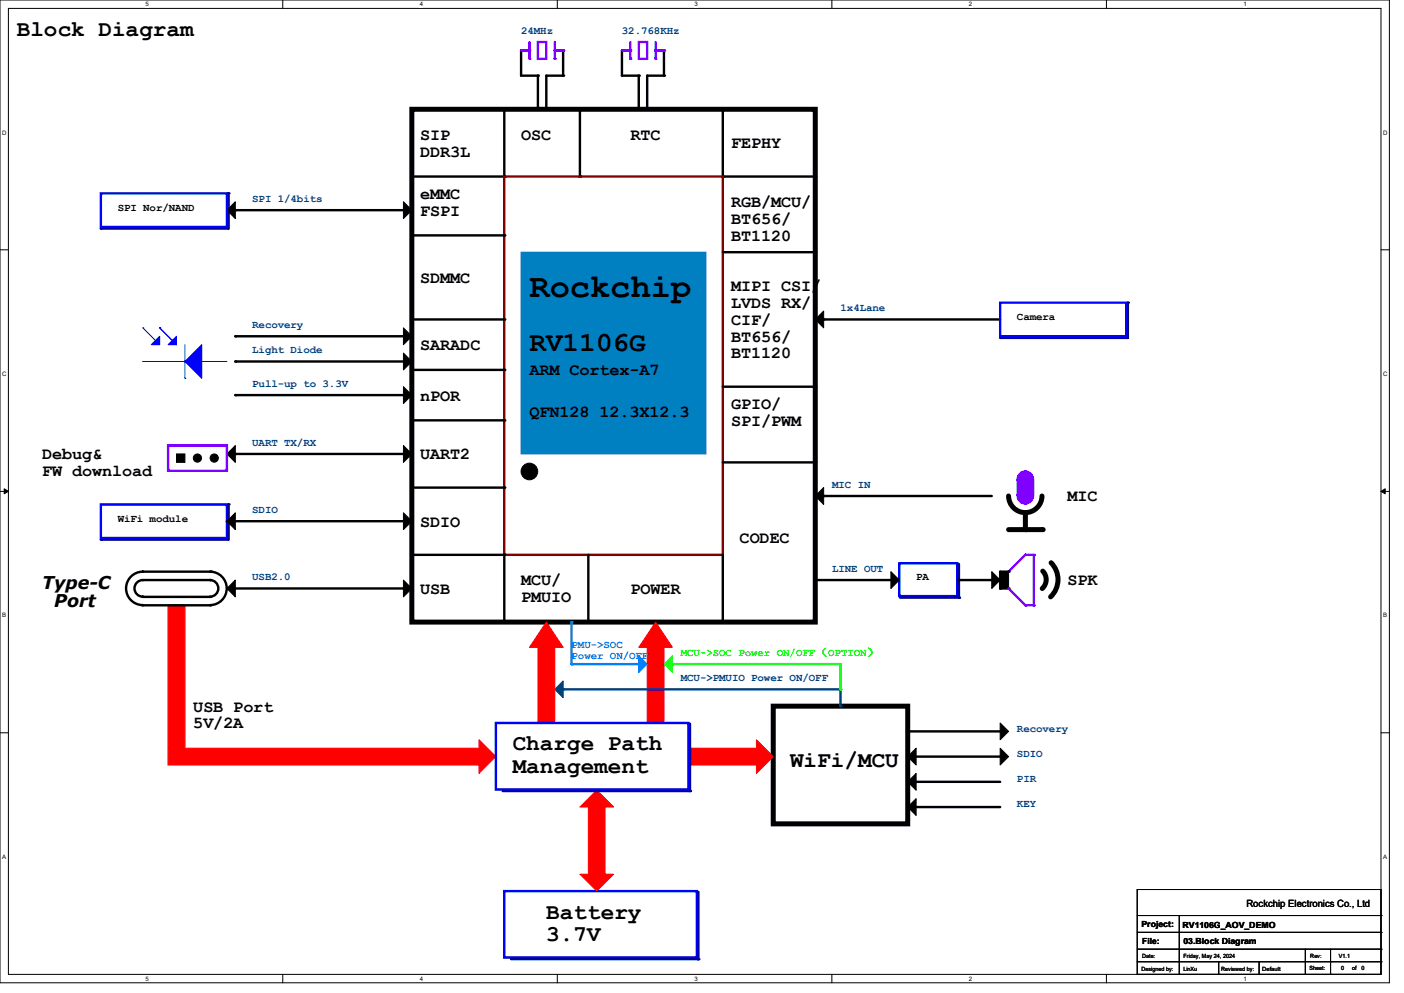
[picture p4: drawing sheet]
<svg xmlns="http://www.w3.org/2000/svg" width="297mm" height="210mm" viewBox="0 0 297 210" stroke-linecap="round" stroke-linejoin="round" font-family="sans-serif">
<path d="M0 0h293.9v207.9h-293.9zM1.8 1.8h290.3v204.3h-290.3z" fill="none" stroke="#000" stroke-width=".21"/>
<g fill="#fff">
<path d="M30.8 .2h.7v1.4h-.7z"/>
<path d="M30.8 206.2h.7v1.4h-.7z"/>
</g>
<path d="M59.8 0v1.8M59.8 206.1v1.8" fill="none" stroke="#000" stroke-width=".21"/>
<g fill="#fff">
<path d="M88.8 .2h.7v1.4h-.7z"/>
<path d="M88.8 206.2h.7v1.4h-.7z"/>
</g>
<path d="M117.9 0v1.8M117.9 206.1v1.8" fill="none" stroke="#000" stroke-width=".21"/>
<g fill="#fff">
<path d="M146.9 .2h.7v1.4h-.7z"/>
<path d="M146.9 206.2h.7v1.4h-.7z"/>
</g>
<path d="M176 0v1.8M176 206.1v1.8" fill="none" stroke="#000" stroke-width=".21"/>
<g fill="#fff">
<path d="M205 .2h.7v1.4h-.7z"/>
<path d="M205 206.2h.7v1.4h-.7z"/>
</g>
<path d="M234.1 0v1.8M234.1 206.1v1.8" fill="none" stroke="#000" stroke-width=".21"/>
<g fill="#fff">
<path d="M263.1 .2h.6v1.4h-.6z"/>
<path d="M263.1 206.2h.6v1.4h-.6z"/>
<path d="M.5 27.3h.9v1.4h-.9z"/>
<path d="M292.6 27.3h.9v1.4h-.9z"/>
<path d="M.5 78.4h.9v1.4h-.9z"/>
<path d="M292.6 78.4h.9v1.4h-.9z"/>
</g>
<path d="M0 52.8h1.8M292.1 52.8h1.8" fill="none" stroke="#000" stroke-width=".21"/>
<g fill="#fff">
<path d="M.5 129.5h.8v1.4h-.8z"/>
<path d="M292.6 129.5h.8v1.4h-.8z"/>
</g>
<path d="M0 103.9h1.8M292.1 103.9h1.8" fill="none" stroke="#000" stroke-width=".21"/>
<path d="M.9 103.4l.9 .5-.9 .5zM292.1 103.9l.9-.5v1z" fill="#000" stroke="#000" stroke-width=".21"/>
<g fill="#fff">
<path d="M.5 180.5h.8v1.4h-.8z"/>
<path d="M292.6 180.5h.8v1.4h-.8z"/>
</g>
<path d="M0 155h1.8M292.1 155h1.8" fill="none" stroke="#000" stroke-width=".21"/>
<path d="M110.2 10.7v5.3h3.6v7.1M119.1 10.7v5.3h-3.5v7.1" fill="none" stroke="#000" stroke-width=".51"/>
<g fill="#000">
<circle cx="110.2" cy="10.7" r=".25"/>
<circle cx="113.8" cy="16" r=".25"/>
<circle cx="119.1" cy="16" r=".25"/>
<circle cx="119.1" cy="10.7" r=".25"/>
<circle cx="113.8" cy="23.1" r=".25"/>
<circle cx="115.6" cy="23.1" r=".25"/>
</g>
<path d="M112 8.9v3.5" fill="none" stroke="#8000ff" stroke-width=".51"/>
<circle cx="112" cy="12.4" r=".25" fill="#8000ff"/>
<path d="M117.3 8.9v3.5" fill="none" stroke="#8000ff" stroke-width=".51"/>
<circle cx="117.3" cy="12.4" r=".25" fill="#8000ff"/>
<path d="M110.2 10.7h1.8" fill="none" stroke="#8000ff" stroke-width=".51"/>
<circle cx="112" cy="10.7" r=".25" fill="#8000ff"/>
<path d="M117.3 10.7h1.8" fill="none" stroke="#8000ff" stroke-width=".51"/>
<circle cx="119.1" cy="10.7" r=".25" fill="#8000ff"/>
<path d="M87.1 23.1h85.4v108.5h-85.4z" fill="none" stroke="#000" stroke-width="1.1"/>
<path d="M21.3 48.3h27" fill="none" stroke="#0000a0" stroke-width=".51"/>
<circle cx="21.3" cy="48.3" r=".25" fill="#0000a0"/>
<path d="M106.7 23.1v14.2M122.7 23.1v14.2M152.9 23.1v14.2" fill="none" stroke="#000" stroke-width=".51"/>
<g fill="#000">
<circle cx="106.7" cy="37.3" r=".25"/>
<circle cx="122.7" cy="37.3" r=".25"/>
<circle cx="152.9" cy="37.3" r=".25"/>
</g>
<path d="M48.3 40.9v7.4" fill="none" stroke="#000080" stroke-width=".51"/>
<circle cx="48.3" cy="40.9" r=".25" fill="#000080"/>
<path d="M48 44.4l1.8-1.7v3.5z" fill-rule="evenodd" fill="#000" stroke="#000" stroke-width=".21"/>
<path d="M87.1 37.3h19.6M152.9 37.3h19.6" fill="none" stroke="#000" stroke-width=".51"/>
<g fill="#000">
<circle cx="106.7" cy="37.3" r=".25"/>
<circle cx="172.5" cy="37.3" r=".25"/>
</g>
<path d="M211.6 71.5h27" fill="none" stroke="#0000a0" stroke-width=".51"/>
<circle cx="211.6" cy="71.5" r=".25" fill="#0000a0"/>
<path d="M106.7 37.3h46.2v80h-46.2z" fill="none" stroke="#800000" stroke-width=".51"/>
<path d="M85.3 42.7l1.8 1.7-1.8 1.8z" fill-rule="evenodd" fill="#000" stroke="#000" stroke-width=".21"/>
<path d="M87.1 49.8h19.6M152.9 53.3h19.6" fill="none" stroke="#000" stroke-width=".51"/>
<g fill="#000">
<circle cx="106.7" cy="49.8" r=".25"/>
<circle cx="172.5" cy="53.3" r=".25"/>
</g>
<path d="M238.6 64v7.5" fill="none" stroke="#000080" stroke-width=".51"/>
<circle cx="238.6" cy="64" r=".25" fill="#000080"/>
<path d="M110.2 53.3h39.2v42.7h-39.2z" fill-rule="evenodd" fill="#0080c0" stroke="#0080c0" stroke-width=".21"/>
<path d="M49.8 44.4h35.5M87.1 67.6h19.6M87.1 78.2h19.6M174.2 67.6h37.4M49.8 83.6h35.5M87.1 88.9h19.6M152.9 81.8h19.6M87.1 103.1h19.6M87.1 117.3h19.6" fill="none" stroke="#000" stroke-width=".51"/>
<g fill="#000">
<circle cx="49.8" cy="44.5" r=".25"/>
<circle cx="106.7" cy="67.6" r=".25"/>
<circle cx="106.7" cy="78.2" r=".25"/>
<circle cx="174.2" cy="67.6" r=".25"/>
<circle cx="49.8" cy="83.6" r=".25"/>
<circle cx="106.7" cy="88.9" r=".25"/>
<circle cx="172.5" cy="81.8" r=".25"/>
<circle cx="106.7" cy="117.3" r=".25"/>
<circle cx="106.7" cy="103.1" r=".25"/>
<circle cx="216.9" cy="112" r=".53"/>
<circle cx="220.5" cy="112" r=".53"/>
</g>
<g fill="#000" stroke="#000" stroke-width=".21">
<path d="M174.2 65.8v3.5l-1.7-1.7z" fill-rule="evenodd"/>
<path d="M48 96l1.8-1.8v3.6z" fill-rule="evenodd"/>
<path d="M85.3 81.8l1.8 1.8-1.8 1.7z" fill-rule="evenodd"/>
<path d="M85.3 94.2l1.8 1.8-1.8 1.8z" fill-rule="evenodd"/>
<path d="M174.2 103.1v3.6l-1.7-1.8z" fill-rule="evenodd"/>
<path d="M188.5 120.9l1.7 1.8-1.7 1.8z" fill-rule="evenodd"/>
<path d="M209.8 120.9l1.8 1.8-1.8 1.8z" fill-rule="evenodd"/>
<path d="M211.6 120.9h1.8v3.6h-1.8z" fill-rule="evenodd"/>
<circle cx="41.8" cy="96.9" r=".87"/>
<circle cx="45.3" cy="96.9" r=".87"/>
<circle cx="112" cy="99.7" r="1.76"/>
</g>
<path d="M35.6 128h3.5v30.2h-3.5z" fill-rule="evenodd" fill="#f00" stroke="#f00" stroke-width=".21"/>
<g fill="#8000ff" stroke="#8000ff" stroke-width=".21">
<path d="M215.1 101.3h3.6v3.6h-3.6z" fill-rule="evenodd"/>
<circle cx="216.9" cy="101.3" r="1.76"/>
<circle cx="216.9" cy="104.9" r="1.76"/>
</g>
<path d="M21.3 40.9h26.7v7.1h-26.7zM211.6 64h26.7v7.1h-26.7zM190.2 119.1h12.3v7h-12.3z" fill="none" stroke="#00f" stroke-width=".51"/>
<path d="M35.6 94.2h12.4v5.4h-12.4z" fill="none" stroke="#8000ff" stroke-width=".51"/>
<path d="M213.4 104.9a3.5 3.5 0 0 0 3.5 3.5 3.5 3.5 0 0 0 3.5-3.5M213.4 112h7.1M216.9 108.5v3.5" fill="none" stroke="#000" stroke-width="1.1"/>
<path d="M202.9 119.3v7.1" fill="none" stroke="#0000a0" stroke-width=".51"/>
<circle cx="202.9" cy="126.4" r=".25" fill="#0000a0"/>
<path d="M216.9 117.3l-3.5 3.6" fill="none" stroke="#8000ff" stroke-width=".51"/>
<circle cx="216.9" cy="117.3" r=".25" fill="#8000ff"/>
<path d="M216.9 117.3h1.8" fill="none" stroke="#8000ff" stroke-width=".51"/>
<circle cx="218.7" cy="117.3" r=".25" fill="#8000ff"/>
<path d="M218.7 117.3v10.7" fill="none" stroke="#8000ff" stroke-width=".51"/>
<circle cx="218.7" cy="128" r=".25" fill="#8000ff"/>
<path d="M124.5 117.3v14.3M30.2 120.9h14.4M44.4 120.9a3.5 3.5 0 0 1 3.6 3.5 3.5 3.5 0 0 1-3.6 3.6M44.4 126.2a1.76 1.76 0 0 0 1.8-1.8 1.76 1.76 0 0 0-1.8-1.7h-14.2a1.76 1.76 0 0 0-1.8 1.7 1.76 1.76 0 0 0 1.8 1.8M213.4 120.9h-1.8v3.6h1.8" fill="none" stroke="#000" stroke-width=".51"/>
<g fill="#000">
<circle cx="44.4" cy="122.7" r=".25"/>
<circle cx="44.6" cy="120.9" r=".25"/>
<circle cx="124.5" cy="131.6" r=".25"/>
<circle cx="211.6" cy="124.5" r=".25"/>
<circle cx="213.4" cy="120.9" r=".25"/>
<circle cx="213.4" cy="124.5" r=".25"/>
</g>
<path d="M222.4 119a5.1 5.1 0 0 1-.2 7.2M220.6 120.8a2.56 2.56 0 0 1-.1 3.7" fill="none" stroke="#000" stroke-width="1.1"/>
<path d="M213.4 124.5l3.5 3.5" fill="none" stroke="#8000ff" stroke-width=".51"/>
<circle cx="216.9" cy="128" r=".25" fill="#8000ff"/>
<path d="M49.8 96h35.5M30.2 126.2h14.2M30.2 120.9h.1a3.5 3.5 0 0 0-3.6 3.5 3.5 3.5 0 0 0 3.6 3.6h-.1" fill="none" stroke="#000" stroke-width=".51"/>
<g fill="#000" stroke="#000" stroke-width=".21">
<path d="M48 124.5l1.8-1.8v3.5z" fill-rule="evenodd"/>
<path d="M85.3 122.7l1.8 1.8-1.8 1.7z" fill-rule="evenodd"/>
</g>
<g fill="#000">
<circle cx="49.8" cy="96" r=".25"/>
<circle cx="44.4" cy="126.2" r=".25"/>
</g>
<path d="M216.9 128h1.8" fill="none" stroke="#8000ff" stroke-width=".51"/>
<circle cx="216.9" cy="128" r=".25" fill="#8000ff"/>
<path d="M174.2 104.9h35.6M30.1 128h14.3M49.8 124.5h35.5M172.5 122.7h16M202.7 122.7h7.1" fill="none" stroke="#000" stroke-width=".51"/>
<g fill="#000">
<circle cx="174.2" cy="104.9" r=".25"/>
<circle cx="44.5" cy="128" r=".25"/>
<circle cx="85.3" cy="124.5" r=".25"/>
<circle cx="188.5" cy="122.7" r=".25"/>
<circle cx="209.8" cy="122.7" r=".25"/>
</g>
<path d="M113.8 8.9h1.8v3.5h-1.8z" fill="none" stroke="#8000ff" stroke-width=".51"/>
<path d="M190.4 126.4h12.5" fill="none" stroke="#0000a0" stroke-width=".51"/>
<circle cx="202.9" cy="126.4" r=".25" fill="#0000a0"/>
<g fill="#000" stroke="#000" stroke-width=".21">
<path d="M85.3 69.3l1.8 1.8-1.8 1.8z" fill-rule="evenodd"/>
<path d="M85.3 74.7l1.8 1.8-1.8 1.7z" fill-rule="evenodd"/>
<path d="M37.3 96h1.8v1.8h-1.8z" fill-rule="evenodd"/>
</g>
<path d="M30.2 76.5h.1M30.2 69.3h.1M30.2 76.5h8.9M30.2 69.3l3.6 3.6M33.8 69.3h.1M33.8 69.3l3.5 3.6M39.1 72.9v7.1M42.7 76.5h.1M42.7 76.5h5.3M39.1 80h.1" fill="none" stroke="#00f" stroke-width=".21"/>
<g fill="#00f" stroke="#00f" stroke-width=".21">
<path d="M39.1 76.5l3.6-3.6v7.1z" fill-rule="evenodd"/>
<path d="M33.8 71.1v1.8h-1.8z" fill-rule="evenodd"/>
<path d="M35.6 72.9l1.7-1.8v1.8z" fill-rule="evenodd"/>
</g>
<path d="M49.8 71.1h35.5M49.8 76.5h35.5" fill="none" stroke="#000" stroke-width=".51"/>
<g fill="#000">
<circle cx="49.8" cy="71.1" r=".25"/>
<circle cx="49.8" cy="76.5" r=".25"/>
</g>
<path d="M21.3 114.1h27" fill="none" stroke="#0000a0" stroke-width=".51"/>
<circle cx="21.3" cy="114.1" r=".25" fill="#0000a0"/>
<path d="M21.3 106.7h26.7v7.1h-26.7z" fill="none" stroke="#00f" stroke-width=".51"/>
<path d="M48.3 106.7v7.4" fill="none" stroke="#000080" stroke-width=".51"/>
<circle cx="48.3" cy="106.7" r=".25" fill="#000080"/>
<g fill="#000" stroke="#000" stroke-width=".21">
<path d="M48 110.2l1.8-1.7v3.5z" fill-rule="evenodd"/>
<path d="M85.3 108.5l1.8 1.7-1.8 1.8z" fill-rule="evenodd"/>
</g>
<path d="M131.6 10.7v5.3h3.5v7.1M140.5 10.7v5.3h-3.6v7.1M48 110.2h37.3" fill="none" stroke="#000" stroke-width=".51"/>
<g fill="#000">
<circle cx="131.6" cy="10.7" r=".25"/>
<circle cx="135.1" cy="16" r=".25"/>
<circle cx="140.5" cy="16" r=".25"/>
<circle cx="140.5" cy="10.7" r=".25"/>
<circle cx="135.1" cy="23.1" r=".25"/>
<circle cx="136.9" cy="23.1" r=".25"/>
<circle cx="48" cy="110.2" r=".25"/>
</g>
<path d="M133.3 8.9v3.5" fill="none" stroke="#8000ff" stroke-width=".51"/>
<circle cx="133.3" cy="12.4" r=".25" fill="#8000ff"/>
<path d="M138.7 8.9v3.5" fill="none" stroke="#8000ff" stroke-width=".51"/>
<circle cx="138.7" cy="12.4" r=".25" fill="#8000ff"/>
<path d="M131.6 10.7h1.7" fill="none" stroke="#8000ff" stroke-width=".51"/>
<circle cx="133.3" cy="10.7" r=".25" fill="#8000ff"/>
<path d="M138.7 10.7h1.8" fill="none" stroke="#8000ff" stroke-width=".51"/>
<circle cx="140.5" cy="10.7" r=".25" fill="#8000ff"/>
<path d="M135.1 8.9h1.8v3.5h-1.8z" fill="none" stroke="#8000ff" stroke-width=".51"/>
<path d="M163.6 149.4h28.4v24.8h-28.4z" fill="none" stroke="#000" stroke-width="1.1"/>
<g fill="#f00" stroke="#f00" stroke-width=".21">
<path d="M35.6 158.2h65.7v3.6h-65.7z" fill-rule="evenodd"/>
<path d="M145.8 158.2h14.2v3.6h-14.2z" fill-rule="evenodd"/>
<path d="M124.5 170.7h3.5v14.2h-3.5z" fill-rule="evenodd"/>
<path d="M115.6 131.6l3.5 5.3h-7.1z" fill-rule="evenodd"/>
</g>
<path d="M106.7 188.5h40.7v14h-40.7z" fill="none" stroke="#00f" stroke-width=".51"/>
<path d="M177.8 145.8v3.6" fill="none" stroke="#004080" stroke-width=".51"/>
<circle cx="177.8" cy="149.4" r=".25" fill="#004080"/>
<path d="M211.6 152.9l1.8 1.8-1.8 1.8z" fill-rule="evenodd" fill="#000" stroke="#000" stroke-width=".21"/>
<path d="M146 153.1v14.2" fill="none" stroke="#0000a0" stroke-width=".51"/>
<circle cx="146" cy="167.3" r=".25" fill="#0000a0"/>
<g fill="#000" stroke="#000" stroke-width=".21">
<path d="M192 160l1.8-1.8v3.6z" fill-rule="evenodd"/>
<path d="M193.8 163.6v3.5l-1.8-1.7z" fill-rule="evenodd"/>
<path d="M192 170.7l1.8-1.8v3.6z" fill-rule="evenodd"/>
<path d="M211.6 158.2l1.8 1.8-1.8 1.8z" fill-rule="evenodd"/>
</g>
<g fill="#f00" stroke="#f00" stroke-width=".21">
<path d="M101.3 156.5l3.6 3.5-3.6 3.6z" fill-rule="evenodd"/>
<path d="M160 156.5l3.6 3.5-3.6 3.6z" fill-rule="evenodd"/>
<path d="M126.2 167.1l3.6 3.6h-7.1z" fill-rule="evenodd"/>
</g>
<path d="M192 154.7h19.6M192 160h19.6" fill="none" stroke="#000" stroke-width=".51"/>
<g fill="#000">
<circle cx="192" cy="154.7" r=".25"/>
<circle cx="192" cy="160" r=".25"/>
</g>
<path d="M147.7 188.6v14.3" fill="none" stroke="#0000a0" stroke-width=".51"/>
<circle cx="147.7" cy="202.9" r=".25" fill="#0000a0"/>
<path d="M122.7 184.9h7.1l-3.6 3.6z" fill-rule="evenodd" fill="#f00" stroke="#f00" stroke-width=".21"/>
<path d="M192 165.4h19.6M192 170.7h19.6" fill="none" stroke="#000" stroke-width=".51"/>
<g fill="#000">
<circle cx="192" cy="170.7" r=".25"/>
<circle cx="192" cy="165.4" r=".25"/>
</g>
<path d="M106.3 167.3h39.5" fill="none" stroke="#0000a0" stroke-width=".51"/>
<circle cx="145.8" cy="167.3" r=".25" fill="#0000a0"/>
<path d="M108.1 202.9h39.5" fill="none" stroke="#0000a0" stroke-width=".51"/>
<circle cx="147.6" cy="202.9" r=".25" fill="#0000a0"/>
<g fill="#f00" stroke="#f00" stroke-width=".21">
<path d="M136.9 136.9h3.6v16h-3.6z" fill-rule="evenodd"/>
<path d="M138.7 131.6l3.5 5.3h-7.1z" fill-rule="evenodd"/>
</g>
<path d="M119.1 145.8h58.7" fill="none" stroke="#004080" stroke-width=".51"/>
<circle cx="119.1" cy="145.8" r=".25" fill="#004080"/>
<path d="M117.3 145.8l1.8-1.8v3.6z" fill-rule="evenodd" fill="#004080" stroke="#004080" stroke-width=".21"/>
<path d="M113.8 136.9h3.5v16h-3.5z" fill-rule="evenodd" fill="#f00" stroke="#f00" stroke-width=".21"/>
<path d="M120.9 131.6v8.9" fill="none" stroke="#0080ff" stroke-width=".51"/>
<circle cx="120.9" cy="131.6" r=".25" fill="#0080ff"/>
<path d="M135.1 138.7l1.8 1.8-1.8 1.7z" fill-rule="evenodd" fill="#0080ff" stroke="#0080ff" stroke-width=".21"/>
<path d="M120.9 140.5h14.2" fill="none" stroke="#0080ff" stroke-width=".51"/>
<circle cx="120.9" cy="140.5" r=".25" fill="#0080ff"/>
<path d="M104.9 152.9h40.7v14.1h-40.7z" fill="none" stroke="#00f" stroke-width=".51"/>
<path d="M142.2 138.7v3.5l-1.7-1.7z" fill-rule="evenodd" fill="#0f0" stroke="#0f0" stroke-width=".21"/>
<path d="M142.2 140.5h35.6" fill="none" stroke="#0f0" stroke-width=".51"/>
<circle cx="142.2" cy="140.5" r=".25" fill="#0f0"/>
<path d="M177.8 140.5v5.3" fill="none" stroke="#0f0" stroke-width=".51"/>
<circle cx="177.8" cy="145.8" r=".25" fill="#0f0"/>
<path d="M152.9 97.8h19.6M106.7 117.3v14.3M152.9 117.3v14.3" fill="none" stroke="#000" stroke-width=".51"/>
<g fill="#000">
<circle cx="172.5" cy="97.8" r=".25"/>
<circle cx="106.7" cy="131.6" r=".25"/>
<circle cx="152.9" cy="131.6" r=".25"/>
</g>
<g fill="none" stroke="#000" stroke-width=".21">
<path d="M240.6 188.1h51.5v18h-51.5zM240.6 193.6h51.5M240.6 197.2h51.5M249.5 193.6v12.5M292.1 193.6h.1M292.1 197.2h.1M240.6 200.7h51.5M240.6 203.4h51.5M249.5 206.1h.1M257.8 206.1h.1M257.8 203.4v2.7M266.4 206.1h.1"/>
<path d="M266.4 203.4v2.7M276.1 206.1h.1M276.1 200.7v5.4M281.5 206.1h.1M281.5 200.7v5.4M292.1 200.7h.1M292.1 203.4h.1"/>
</g>
<text font-size="7.1" x="112" y="62.9">Rockchip</text>
<text font-size="5.8" x="112" y="74.3">RV1106G</text>
<g font-size="4.8">
<text x="3.6" y="7.6">Block Diagram</text>
<text x="108.5" y="158.7">Charge Path</text>
<text x="108.5" y="163.5">Management</text>
<text x="167.1" y="162.3">WiFi/MCU</text>
<text x="115.6" y="194.3">Battery</text>
<text x="115.6" y="199.1">3.7V</text>
</g>
<g font-size="3.7">
<text x="8.9" y="124.6">Type-C</text>
<text x="11.4" y="128.4">Port</text>
</g>
<g font-size="3.6">
<text x="88.9" y="29.6">SIP</text>
<text x="110.2" y="29.6">OSC</text>
<text x="133.3" y="29.6">RTC</text>
<text x="88.9" y="33.1">DDR3L</text>
<text x="154.7" y="31.4">FEPHY</text>
<text x="88.9" y="42">eMMC</text>
<text x="88.9" y="45.6">FSPI</text>
<text x="154.7" y="43.8">RGB/MCU/</text>
<text x="154.7" y="47.4">BT656/</text>
<text x="154.7" y="50.9">BT1120</text>
<text x="88.9" y="59.8">SDMMC</text>
<text x="154.7" y="61.6">MIPI CSI/</text>
<text x="154.7" y="65.2">LVDS RX/</text>
<text x="154.7" y="68.7">CIF/</text>
<text x="88.9" y="74">SARADC</text>
<text x="154.7" y="72.3">BT656/</text>
<text x="154.7" y="75.8">BT1120</text>
<text x="112" y="79.4">ARM Cortex-A7</text>
<text x="88.9" y="84.7">nPOR</text>
<text x="112" y="88.3">QFN128 12.3X12.3</text>
<text x="154.7" y="86.5">GPIO/</text>
<text x="154.7" y="90">SPI/PWM</text>
<text x="8.9" y="97.2">Debug&amp;</text>
<text x="8.9" y="100.7">FW download</text>
<text x="88.9" y="97.2">UART2</text>
<text x="225.8" y="106">MIC</text>
<text x="88.9" y="111.4">SDIO</text>
<text x="156.5" y="114.9">CODEC</text>
<text x="88.9" y="125.6">USB</text>
<text x="110.2" y="123.8">MCU/</text>
<text x="133.3" y="125.6">POWER</text>
<text x="225.8" y="123.8">SPK</text>
<text x="110.2" y="127.4">PMUIO</text>
<text x="40.9" y="150.5">USB Port</text>
<text x="40.9" y="154.1">5V/2A</text>
</g>
<g font-size="2.3" fill="#004080">
<text x="110.2" y="7.2">24MHz</text>
<text x="131.6" y="7.2">32.768KHz</text>
<text x="53.3" y="42.8">SPI 1/4bits</text>
<text x="177.8" y="65.9">1x4Lane</text>
<text x="53.3" y="69.4">Recovery</text>
<text x="53.3" y="74.8">Light Diode</text>
<text x="53.3" y="81.9">Pull-up to 3.3V</text>
<text x="53.3" y="94.3">UART TX/RX</text>
<text x="176" y="103.2">MIC IN</text>
<text x="53.3" y="108.5">SDIO</text>
<text x="53.3" y="122.8">USB2.0</text>
<text x="176" y="121">LINE OUT</text>
<text x="144" y="144.1">MCU-&gt;PMUIO Power ON/OFF</text>
<text x="215.1" y="154.8">Recovery</text>
<text x="215.1" y="160.1">SDIO</text>
<text x="215.1" y="165.4">PIR</text>
<text x="215.1" y="170.8">KEY</text>
</g>
<g font-size="2.3">
<text x="24.9" y="44.5">SPI Nor/NAND</text>
<text x="215.1" y="67.6">Camera</text>
<text x="24.9" y="110.3">WiFi module</text>
<text x="193.8" y="122.8">PA</text>
</g>
<g font-size="2.3" fill="#0080ff">
<text x="120.9" y="137">PMU-&gt;SOC</text>
<text x="120.9" y="139.3">Power ON/OFF</text>
</g>
<text font-size="2.3" fill="#0f0" x="144" y="138.8">MCU-&gt;SOC Power ON/OFF（OPTION）</text>
<text font-size="2.1" x="263.7" y="191.9">Rockchip Electronics Co., Ltd</text>
<g font-size="1.8">
<text x="241.5" y="196">Project:</text>
<text x="250.2" y="196.2">RV1106G_AOV_DEMO</text>
<text x="241.6" y="199.6">File:</text>
<text x="250.4" y="199.7">03.Block Diagram</text>
</g>
<g font-size="1.3">
<text x="30.8" y="1.3">5</text>
<text x="88.8" y="1.3">4</text>
<text x="146.9" y="1.3">3</text>
<text x="205" y="1.3">2</text>
<text x="263.1" y="1.3">1</text>
<text x=".5" y="28.4">D</text>
<text x="292.6" y="28.4">D</text>
<text x=".5" y="79.5">C</text>
<text x="292.6" y="79.5">C</text>
<text x=".5" y="130.6">B</text>
<text x="292.6" y="130.6">B</text>
<text x=".5" y="181.7">A</text>
<text x="292.6" y="181.7">A</text>
<text x="30.8" y="207.4">5</text>
<text x="88.8" y="207.4">4</text>
<text x="146.9" y="207.4">3</text>
<text x="205" y="207.4">2</text>
<text x="263.1" y="207.4">1</text>
</g>
<g font-size="1.2">
<text x="241.6" y="202.6">Date:</text>
<text x="250.4" y="202.6">Friday, May 24, 2024</text>
<text x="277.2" y="202.6">Rev:</text>
<text x="283.2" y="202.6">V1.1</text>
<text x="241.5" y="205.3">Designed by:</text>
<text x="250.4" y="205.3">LinXu</text>
<text x="258.4" y="205.3">Reviewed by:</text>
<text x="267" y="205.3">Default</text>
<text x="277" y="205.1">Sheet:</text>
<text x="283.8" y="205.1">0</text>
<text x="286" y="205.1">of</text>
<text x="288" y="205.1">0</text>
</g>
</svg>
